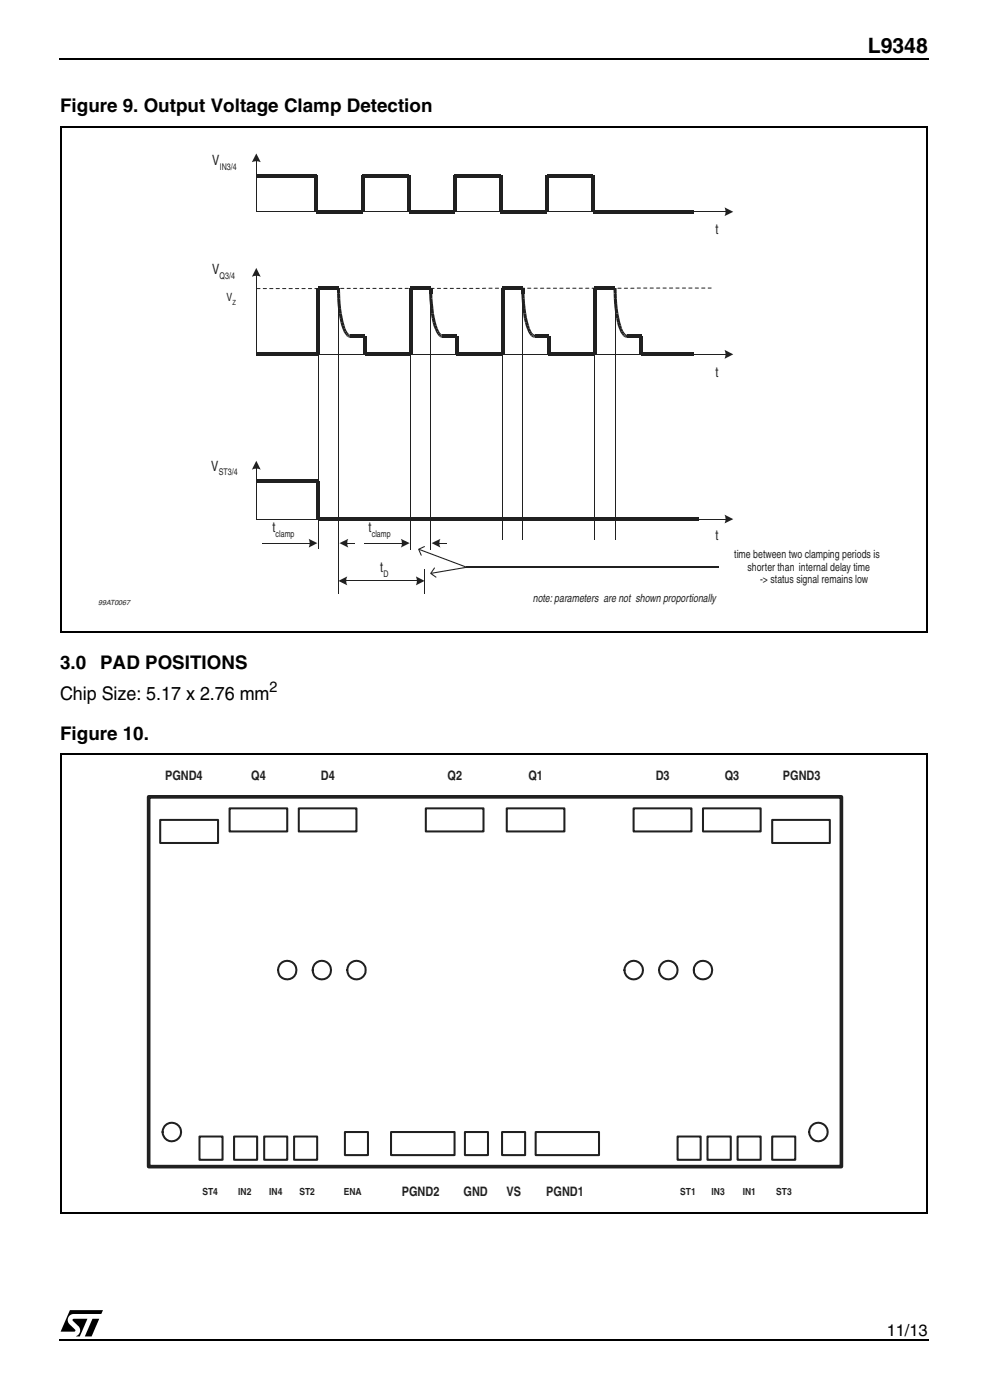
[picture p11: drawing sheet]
<svg xmlns="http://www.w3.org/2000/svg" width="148mm" height="210mm" viewBox="0 0 148 210" stroke-linecap="round" stroke-linejoin="round" font-family="sans-serif">
<path d="M8.9 8.8h.1v.2h-.1zM8.9 200.8h.1v.2h-.1z" fill="#000"/>
<path d="M9 8.9h130.1M9 200.9h130.1" fill="none" stroke="#000" stroke-width=".17"/>
<path d="M9 196.4h6.5v4h-6.5z" fill="#fff"/>
<path d="M10.9 197.8l2.2-.1-1.1 2.7-.6-.1a.94 .94 0 0 0 .4-1.5l-.9-.8zM13.9 197.7h1l-1.2 2.7h-1zM10.5 196.4h4.9l-.2 .6h-4.2a.9 .9 0 0 0-.8 .6 .9 .9 0 0 0 .2 1l.9 .8-.1 .2-2.1 .1z" fill="#000"/>
<g fill="#fff">
<path d="M9 17.7h130v1.2h-130z"/>
<path d="M9 111.8h130v1.2h-130z"/>
<path d="M14.7 22.8h118.6v68.2h-118.6z"/>
</g>
<path d="M38.4 53.1h70.5" fill="none" stroke="#231f20" stroke-width=".15"/>
<path d="M108.6 52.5l1.3 .6-1.3 .7a1.52 1.52 0 0 0 0-1.3z" fill-rule="evenodd" fill="#231f20"/>
<path d="M38.4 41.2v11.9" fill="none" stroke="#231f20" stroke-width=".15"/>
<path d="M38.4 40.2l.7 1.3a1.51 1.51 0 0 0-1.4 0z" fill-rule="evenodd" fill="#231f20"/>
<g fill="none" stroke="#231f20" stroke-width=".15">
<path d="M38.5 43.3h.5M39.4 43.3h.5M40.4 43.3h.5M41.4 43.3h.5M42.3 43.3h.5M43.3 43.3h.5M44.3 43.3h.5M45.2 43.3h.5M46.2 43.3h.5M47.2 43.3h.5M48.1 43.3h.5M49.1 43.3h.5"/>
<path d="M50.1 43.2h.4M51 43.2h.5M52 43.2h.5M53 43.2h.4M53.9 43.2h.5M54.9 43.2h.5M55.9 43.2h.4M56.8 43.2h.5M57.8 43.2h.5M58.8 43.2h.4M59.7 43.2h.5M60.7 43.2h.5"/>
<path d="M61.7 43.2h.4M62.6 43.2h.5M63.6 43.2h.5M64.6 43.2h.4M65.5 43.2h.5M66.5 43.2h.5M67.5 43.2h.4M68.4 43.2h.5M69.4 43.2h.5M70.3 43.2h.5M71.3 43.2h.5M72.8 43.2h-.5"/>
<path d="M73.2 43.2h.5M74.2 43.2h.5M75.2 43.2h.5M76.1 43.2h.5M77.1 43.2h.5M78.1 43.2h.5M79 43.2h.5M80 43.2h.5M81 43.2h.5M81.9 43.2h.5M82.9 43.2h.5M83.9 43.2h.5"/>
<path d="M84.8 43.2h.5M85.8 43.2h.5M86.8 43.2h.5M87.7 43.2h.5M88.7 43.2h.5M89.7 43.2h.5M90.6 43.2h.5M91.6 43.2h.5M92.6 43.2h.4M93.5 43.2h.5M94.5 43.2h.5M95.5 43.2h.4"/>
<path d="M96.4 43.2h.5M97.4 43.2h.5M98.4 43.2h.4M99.3 43.2h.5M100.3 43.2h.5M101.3 43.2h.4M102.2 43.2h.5M103.2 43.2h.5M104.2 43.2h.4M105.1 43.2h.5M106.1 43.2h.4M38.4 77.8h70.5"/>
</g>
<path d="M108.6 77.2l1.3 .6-1.3 .7a1.46 1.46 0 0 0 0-1.3z" fill-rule="evenodd" fill="#231f20"/>
<path d="M38.4 70.1v7.7" fill="none" stroke="#231f20" stroke-width=".15"/>
<path d="M38.4 69.1l.7 1.3a1.51 1.51 0 0 0-1.4 0z" fill-rule="evenodd" fill="#231f20"/>
<path d="M38.4 31.8h70.5" fill="none" stroke="#231f20" stroke-width=".15"/>
<path d="M108.6 31.1l1.3 .7-1.3 .6a1.46 1.46 0 0 0 0-1.3z" fill-rule="evenodd" fill="#231f20"/>
<path d="M38.4 24v7.8" fill="none" stroke="#231f20" stroke-width=".15"/>
<path d="M38.4 23l.7 1.3a1.51 1.51 0 0 0-1.4 0z" fill-rule="evenodd" fill="#231f20"/>
<g fill="#231f20">
<path d="M38.4 26.1h9v.5h-9z"/>
<path d="M38.4 52.9h9.3v.5h-9.3z"/>
<path d="M47.7 43h3v.4h-3z"/>
</g>
<path d="M51.7 87.1h10.9" fill="none" stroke="#231f20" stroke-width=".15"/>
<g fill="#231f20">
<path d="M50.7 87.1l1.3-.7a1.52 1.52 0 0 0 0 1.4z" fill-rule="evenodd"/>
<path d="M62.3 86.4l1.3 .7-1.3 .7a1.52 1.52 0 0 0 0-1.4z" fill-rule="evenodd"/>
</g>
<g fill="#231f20">
<path d="M38.4 71.9h9.3v.4h-9.3z"/>
<path d="M47.5 43.2h.4v9.9h-.4z"/>
<path d="M52.5 50.2h2.1v.5h-2.1z"/>
<path d="M47.5 72.1h.4v5.7h-.4z"/>
</g>
<path d="M47.7 53.1v29.2" fill="none" stroke="#231f20" stroke-width=".15"/>
<path d="M109.9 80.6l.3-.2 .5-.2h21.4a1.22 1.22 0 0 1 1.2 1.2v7.3a1.22 1.22 0 0 1-1.2 1.2h-21.4a1.22 1.22 0 0 1-1.2-1.2v-7.3z" fill-rule="evenodd" fill="#fff"/>
<path d="M69.9 85.1h37.8" fill="none" stroke="#231f20" stroke-width=".15"/>
<path d="M62.8 82.3l7.1 2.7v.1l-7.2-2.7z" fill-rule="evenodd" fill="#231f20"/>
<path d="M63.6 81.9l-.9 .5 .4 .8" fill="none" stroke="#231f20" stroke-width=".16"/>
<path d="M64.5 85.9l5.4-.9v.1l-5.3 .9z" fill-rule="evenodd" fill="#231f20"/>
<path d="M65.1 85.2l-.6 .8 .8 .5" fill="none" stroke="#231f20" stroke-width=".16"/>
<g fill="#231f20">
<path d="M47.2 26.3h.4v5.5h-.4z"/>
<path d="M47.4 31.5h6.9v.5h-6.9z"/>
<path d="M47.7 77.6h57v.5h-57z"/>
<path d="M54.4 50.4h.4v2.7h-.4z"/>
<path d="M54.1 26.3h.4v5.5h-.4z"/>
<path d="M54.3 26.1h6.9v.5h-6.9z"/>
<path d="M54.6 52.9h6.9v.5h-6.9z"/>
<path d="M61 26.3h.5v5.5h-.5z"/>
<path d="M61.2 31.5h6.9v.5h-6.9z"/>
<path d="M67.9 26.3h.4v5.5h-.4z"/>
<path d="M68.1 26.1h6.9v.5h-6.9z"/>
<path d="M74.8 26.3h.5v5.5h-.5z"/>
<path d="M75 31.5h6.9v.5h-6.9z"/>
<path d="M81.7 26.3h.5v5.5h-.5z"/>
<path d="M81.9 26.1h6.9v.5h-6.9z"/>
<path d="M88.6 26.3h.5v5.5h-.5z"/>
<path d="M88.8 31.5h15.1v.5h-15.1z"/>
<path d="M61.5 43h3v.4h-3z"/>
<path d="M61.3 43.2h.4v9.9h-.4z"/>
<path d="M66.3 50.2h2.1v.5h-2.1z"/>
<path d="M64.3 43.2h.5v.8h-.5z"/>
<path d="M68.2 50.4h.4v2.7h-.4z"/>
<path d="M68.4 52.9h6.9v.5h-6.9z"/>
<path d="M75.3 43h3v.4h-3z"/>
<path d="M75.1 43.2h.5v9.9h-.5z"/>
<path d="M80.1 50.2h2.1v.5h-2.1z"/>
<path d="M78.1 43.2h.5v.8h-.5z"/>
<path d="M82 50.4h.5v2.7h-.5z"/>
<path d="M82.2 52.9h6.9v.5h-6.9z"/>
<path d="M89.1 43h3v.4h-3z"/>
<path d="M88.9 43.2h.5v9.9h-.5z"/>
<path d="M93.9 50.2h2.2v.5h-2.2z"/>
<path d="M95.8 50.4h.5v2.7h-.5z"/>
<path d="M96.1 52.9h7.8v.5h-7.8z"/>
</g>
<g fill="#231f20">
<path d="M52.4 50.2h.2l-.1 .5-.2-.1z" fill-rule="evenodd"/>
<path d="M52.4 50.2l-.1 .4h-.2z" fill-rule="evenodd"/>
<path d="M52.3 50.1l.1 .1-.3 .4-.1-.2z" fill-rule="evenodd"/>
<path d="M51.9 50.3l.4-.2-.3 .3z" fill-rule="evenodd"/>
<path d="M51.7 50.1l.4-.2 .2 .2-.4 .2z" fill-rule="evenodd"/>
<path d="M51.5 49.8l.4-.2 .2 .3-.4 .2z" fill-rule="evenodd"/>
<path d="M51.3 49.4l.4-.2 .2 .4-.4 .2z" fill-rule="evenodd"/>
<path d="M51.2 48.9l.4-.1 .1 .4-.4 .2z" fill-rule="evenodd"/>
<path d="M51 48.4l.5-.1 .1 .5-.4 .1z" fill-rule="evenodd"/>
<path d="M50.9 47.7l.4-.1 .2 .7-.5 .1z" fill-rule="evenodd"/>
<path d="M50.8 47.1l.4-.1 .1 .6-.4 .1z" fill-rule="evenodd"/>
<path d="M50.6 46.3h.5l.1 .7-.4 .1z" fill-rule="evenodd"/>
<path d="M50.6 45.6h.4l.1 .7h-.5z" fill-rule="evenodd"/>
<path d="M50.5 44.8h.5v.8h-.4z" fill-rule="evenodd"/>
<path d="M50.5 44h.5v.8h-.5z" fill-rule="evenodd"/>
<path d="M50.5 43.2h.4l.1 .8h-.5z" fill-rule="evenodd"/>
<path d="M66.2 50.2h.2l-.1 .5-.2-.1z" fill-rule="evenodd"/>
<path d="M66.2 50.2l-.1 .4h-.1l-.1-.1z" fill-rule="evenodd"/>
<path d="M66.1 50.1l.1 .1-.3 .3-.1-.1z" fill-rule="evenodd"/>
<path d="M65.5 50.1l.4-.2 .2 .2-.3 .3z" fill-rule="evenodd"/>
<path d="M65.3 49.8l.4-.2 .2 .3-.4 .2z" fill-rule="evenodd"/>
<path d="M65.2 49.4l.4-.2 .2 .4-.5 .2z" fill-rule="evenodd"/>
<path d="M65 48.9l.4-.1 .2 .4-.4 .2z" fill-rule="evenodd"/>
<path d="M64.8 48.4l.5-.1 .1 .5-.4 .1z" fill-rule="evenodd"/>
<path d="M64.7 47.7l.4-.1 .2 .7-.5 .1z" fill-rule="evenodd"/>
<path d="M64.6 47.1l.4-.1 .1 .6-.4 .1z" fill-rule="evenodd"/>
<path d="M64.5 46.3h.4l.1 .7-.4 .1z" fill-rule="evenodd"/>
<path d="M64.4 45.6h.5v.7h-.4z" fill-rule="evenodd"/>
<path d="M64.3 44.8h.5l.1 .8h-.5z" fill-rule="evenodd"/>
<path d="M64.3 44h.5v.8h-.5z" fill-rule="evenodd"/>
<path d="M80 50.2h.2l-.1 .5-.2-.1z" fill-rule="evenodd"/>
<path d="M80 50.2l-.1 .4h-.1z" fill-rule="evenodd"/>
<path d="M79.9 50.1l.1 .1-.2 .4-.2-.2z" fill-rule="evenodd"/>
<path d="M79.5 50.4l.4-.3-.3 .3z" fill-rule="evenodd"/>
<path d="M79.3 50.1l.4-.2 .2 .2-.4 .3z" fill-rule="evenodd"/>
<path d="M79.1 49.8l.5-.2 .1 .3-.4 .2z" fill-rule="evenodd"/>
<path d="M79 49.4l.4-.2 .2 .4-.5 .2z" fill-rule="evenodd"/>
<path d="M78.8 48.9l.4-.1 .2 .4-.4 .2z" fill-rule="evenodd"/>
<path d="M78.6 48.4l.5-.1 .1 .5-.4 .1z" fill-rule="evenodd"/>
<path d="M78.5 47.7l.4-.1 .2 .7-.5 .1z" fill-rule="evenodd"/>
<path d="M78.4 47.1l.4-.1 .1 .6-.4 .1z" fill-rule="evenodd"/>
<path d="M78.3 46.3h.4l.1 .7-.4 .1z" fill-rule="evenodd"/>
<path d="M78.2 45.6h.5v.7h-.4z" fill-rule="evenodd"/>
<path d="M78.2 44.8h.4l.1 .8h-.5z" fill-rule="evenodd"/>
<path d="M78.1 44h.5v.8h-.4z" fill-rule="evenodd"/>
<path d="M93.8 50.2h.2l-.1 .5-.2-.1z" fill-rule="evenodd"/>
<path d="M93.8 50.2l-.1 .4h-.1z" fill-rule="evenodd"/>
<path d="M93.7 50.1l.1 .1-.2 .4-.1-.2z" fill-rule="evenodd"/>
<path d="M93.3 50.3l.4-.2-.2 .3z" fill-rule="evenodd"/>
<path d="M93.2 50.1l.3-.2 .2 .2-.4 .2z" fill-rule="evenodd"/>
<path d="M92.9 49.8l.5-.2 .1 .3-.3 .2z" fill-rule="evenodd"/>
<path d="M92.8 49.4l.4-.2 .2 .4-.5 .2z" fill-rule="evenodd"/>
<path d="M92.6 48.9l.5-.1 .1 .4-.4 .2z" fill-rule="evenodd"/>
<path d="M92.4 48.4l.5-.1 .2 .5-.5 .1z" fill-rule="evenodd"/>
<path d="M92.3 47.7l.5-.1 .1 .7-.5 .1z" fill-rule="evenodd"/>
<path d="M92.2 47.1l.4-.1 .2 .6-.5 .1z" fill-rule="evenodd"/>
<path d="M92.1 46.3h.4l.1 .7-.4 .1z" fill-rule="evenodd"/>
<path d="M92 45.6h.5v.7h-.4z" fill-rule="evenodd"/>
<path d="M92 44.8h.4l.1 .8h-.5z" fill-rule="evenodd"/>
<path d="M91.9 44h.5v.8h-.4z" fill-rule="evenodd"/>
<path d="M91.9 43.2h.5v.8h-.5z" fill-rule="evenodd"/>
</g>
<path d="M50.7 43.2v45.8M61.5 43.2v39.1M64.5 43.2v39.1M75.3 43.2v37.6M78.3 43.2v37.6M89.1 43.2v37.6M92.1 43.2v37.6M39.3 81.4h7.3" fill="none" stroke="#231f20" stroke-width=".15"/>
<g fill="#231f20">
<path d="M46.3 80.8l1.2 .6-1.2 .7a1.46 1.46 0 0 0 0-1.3z" fill-rule="evenodd"/>
<path d="M50.9 81.4l1.3-.6a1.46 1.46 0 0 0 0 1.3z" fill-rule="evenodd"/>
</g>
<path d="M51.8 81.4h1.3v.1h-1.3z" fill="#231f20"/>
<path d="M54.6 81.4h5.8" fill="none" stroke="#231f20" stroke-width=".15"/>
<g fill="#231f20">
<path d="M60.1 80.8l1.3 .6-1.3 .7a1.46 1.46 0 0 0 0-1.3z" fill-rule="evenodd"/>
<path d="M64.7 81.4l1.3-.6a1.46 1.46 0 0 0 0 1.3z" fill-rule="evenodd"/>
</g>
<path d="M65.6 81.4h1.3v.1h-1.3z" fill="#231f20"/>
<path d="M63.6 85.4v3.6" fill="none" stroke="#231f20" stroke-width=".15"/>
<path d="M9.1 18.9v75.9M9.1 19h129.9M138.9 19v75.9M9 94.8h129.9" fill="none" stroke="#000" stroke-width=".17"/>
<path d="M22 115h104.3v64.7h-104.3z" fill="#fff"/>
<path d="M22.3 119.5h103.8v55.4h-103.8z" fill="none" stroke="#231f20" stroke-width=".55"/>
<g fill="#fff" stroke="#231f20" stroke-width=".31">
<path d="M75.9 121.2h8.7v3.5h-8.7z" fill-rule="evenodd"/>
<path d="M63.8 121.2h8.6v3.5h-8.6z" fill-rule="evenodd"/>
<path d="M115.7 122.9h8.6v3.5h-8.6z" fill-rule="evenodd"/>
<path d="M24 122.9h8.7v3.5h-8.7z" fill-rule="evenodd"/>
<path d="M34.4 121.2h8.6v3.5h-8.6z" fill-rule="evenodd"/>
<path d="M44.8 121.2h8.6v3.5h-8.6z" fill-rule="evenodd"/>
<path d="M105.3 121.2h8.7v3.5h-8.7z" fill-rule="evenodd"/>
<path d="M94.9 121.2h8.7v3.5h-8.7z" fill-rule="evenodd"/>
<path d="M58.6 169.7h9.5v3.5h-9.5z" fill-rule="evenodd"/>
<path d="M69.7 169.7h3.4v3.5h-3.4z" fill-rule="evenodd"/>
<path d="M75.2 169.7h3.5v3.5h-3.5z" fill-rule="evenodd"/>
<path d="M80.3 169.7h9.4v3.5h-9.4z" fill-rule="evenodd"/>
<path d="M51.7 169.7h3.4v3.5h-3.4z" fill-rule="evenodd"/>
<path d="M44.1 170.4h3.4v3.5h-3.4z" fill-rule="evenodd"/>
<path d="M39.6 170.4h3.4v3.5h-3.4z" fill-rule="evenodd"/>
<path d="M35.1 170.4h3.4v3.5h-3.4z" fill-rule="evenodd"/>
<path d="M29.9 170.4h3.4v3.5h-3.4z" fill-rule="evenodd"/>
<path d="M115.7 170.4h3.4v3.5h-3.4z" fill-rule="evenodd"/>
<path d="M110.5 170.4h3.5v3.5h-3.5z" fill-rule="evenodd"/>
<path d="M106 170.4h3.5v3.5h-3.5z" fill-rule="evenodd"/>
<path d="M101.5 170.4h3.5v3.5h-3.5z" fill-rule="evenodd"/>
<circle cx="122.6" cy="169.7" r="1.39"/>
<circle cx="25.7" cy="169.7" r="1.39"/>
<circle cx="53.4" cy="145.5" r="1.39"/>
<circle cx="48.2" cy="145.4" r="1.39"/>
<circle cx="43" cy="145.5" r="1.38"/>
<circle cx="105.3" cy="145.5" r="1.38"/>
<circle cx="100.1" cy="145.5" r="1.39"/>
<circle cx="94.9" cy="145.4" r="1.39"/>
</g>
<path d="M9.1 113v68.8M9.1 113.1h129.9M138.9 113.1v68.8M9 181.8h129.9" fill="none" stroke="#000" stroke-width=".17"/>
<text font-size="3.2" x="130" y="8">L9348</text>
<g font-size="2.8">
<text x="9" y="16.8">Figure 9. Output Voltage Clamp Detection</text>
<text x="9" y="100.3">3.0</text>
<text x="15" y="100.3">PAD POSITIONS</text>
<text x="9" y="104.9">Chip Size: 5.17 x 2.76 mm</text>
<text x="9" y="110.9">Figure 10.</text>
</g>
<text font-size="2.5" x="132.8" y="200.2">11/13</text>
<text font-size="2.2" x="40.4" y="103.8">2</text>
<g font-size="2.1" fill="#231f20">
<text x="31.8" y="24.8">V</text>
<text x="107.2" y="35">t</text>
<text x="31.8" y="41.1">V</text>
<text x="107.2" y="56.6">t</text>
<text x="31.6" y="70.6">V</text>
<text x="40.8" y="79.8">t</text>
<text x="55.2" y="79.8">t</text>
<text x="107.2" y="81">t</text>
<text x="57" y="85.7">t</text>
</g>
<g font-size="2" fill="#231f20">
<text x="24.7" y="116.9">PGND4</text>
<text x="37.6" y="116.9">Q4</text>
<text x="48.1" y="116.9">D4</text>
<text x="67" y="116.9">Q2</text>
<text x="79.2" y="116.9">Q1</text>
<text x="98.2" y="116.9">D3</text>
<text x="108.6" y="116.9">Q3</text>
<text x="117.3" y="116.9">PGND3</text>
<text x="60.2" y="179.3">PGND2</text>
<text x="69.4" y="179.3">GND</text>
<text x="75.9" y="179.3">VS</text>
<text x="81.8" y="179.3">PGND1</text>
</g>
<g font-size="1.7" fill="#231f20">
<text x="33.9" y="45.1">V</text>
<text x="110" y="83.7">time between two clamping periods is</text>
<text x="112" y="85.6">shorter than internal delay time</text>
<text x="113.9" y="87.4">-&gt; status signal remains low</text>
<text x="79.8" y="90.3">note: parameters are not shown proportionally</text>
</g>
<g font-size="1.5" fill="#231f20">
<text x="30.3" y="179.1">ST4</text>
<text x="35.7" y="179.1">IN2</text>
<text x="40.3" y="179.1">IN4</text>
<text x="44.8" y="179.1">ST2</text>
<text x="51.5" y="179.1">ENA</text>
<text x="101.9" y="179.1">ST1</text>
<text x="106.6" y="179.1">IN3</text>
<text x="111.3" y="179.1">IN1</text>
<text x="116.3" y="179.1">ST3</text>
</g>
<g font-size="1.4" fill="#231f20">
<text x="32.9" y="25.5">IN3/4</text>
<text x="32.9" y="41.8">Q3/4</text>
<text x="32.8" y="71.3">ST3/4</text>
<text x="41.3" y="80.5">clamp</text>
<text x="55.7" y="80.5">clamp</text>
<text x="57.4" y="86.5">D</text>
</g>
<g font-size="1.1" fill="#231f20">
<text x="34.8" y="45.7">Z</text>
<text x="14.7" y="90.7">99AT0067</text>
</g>
</svg>
